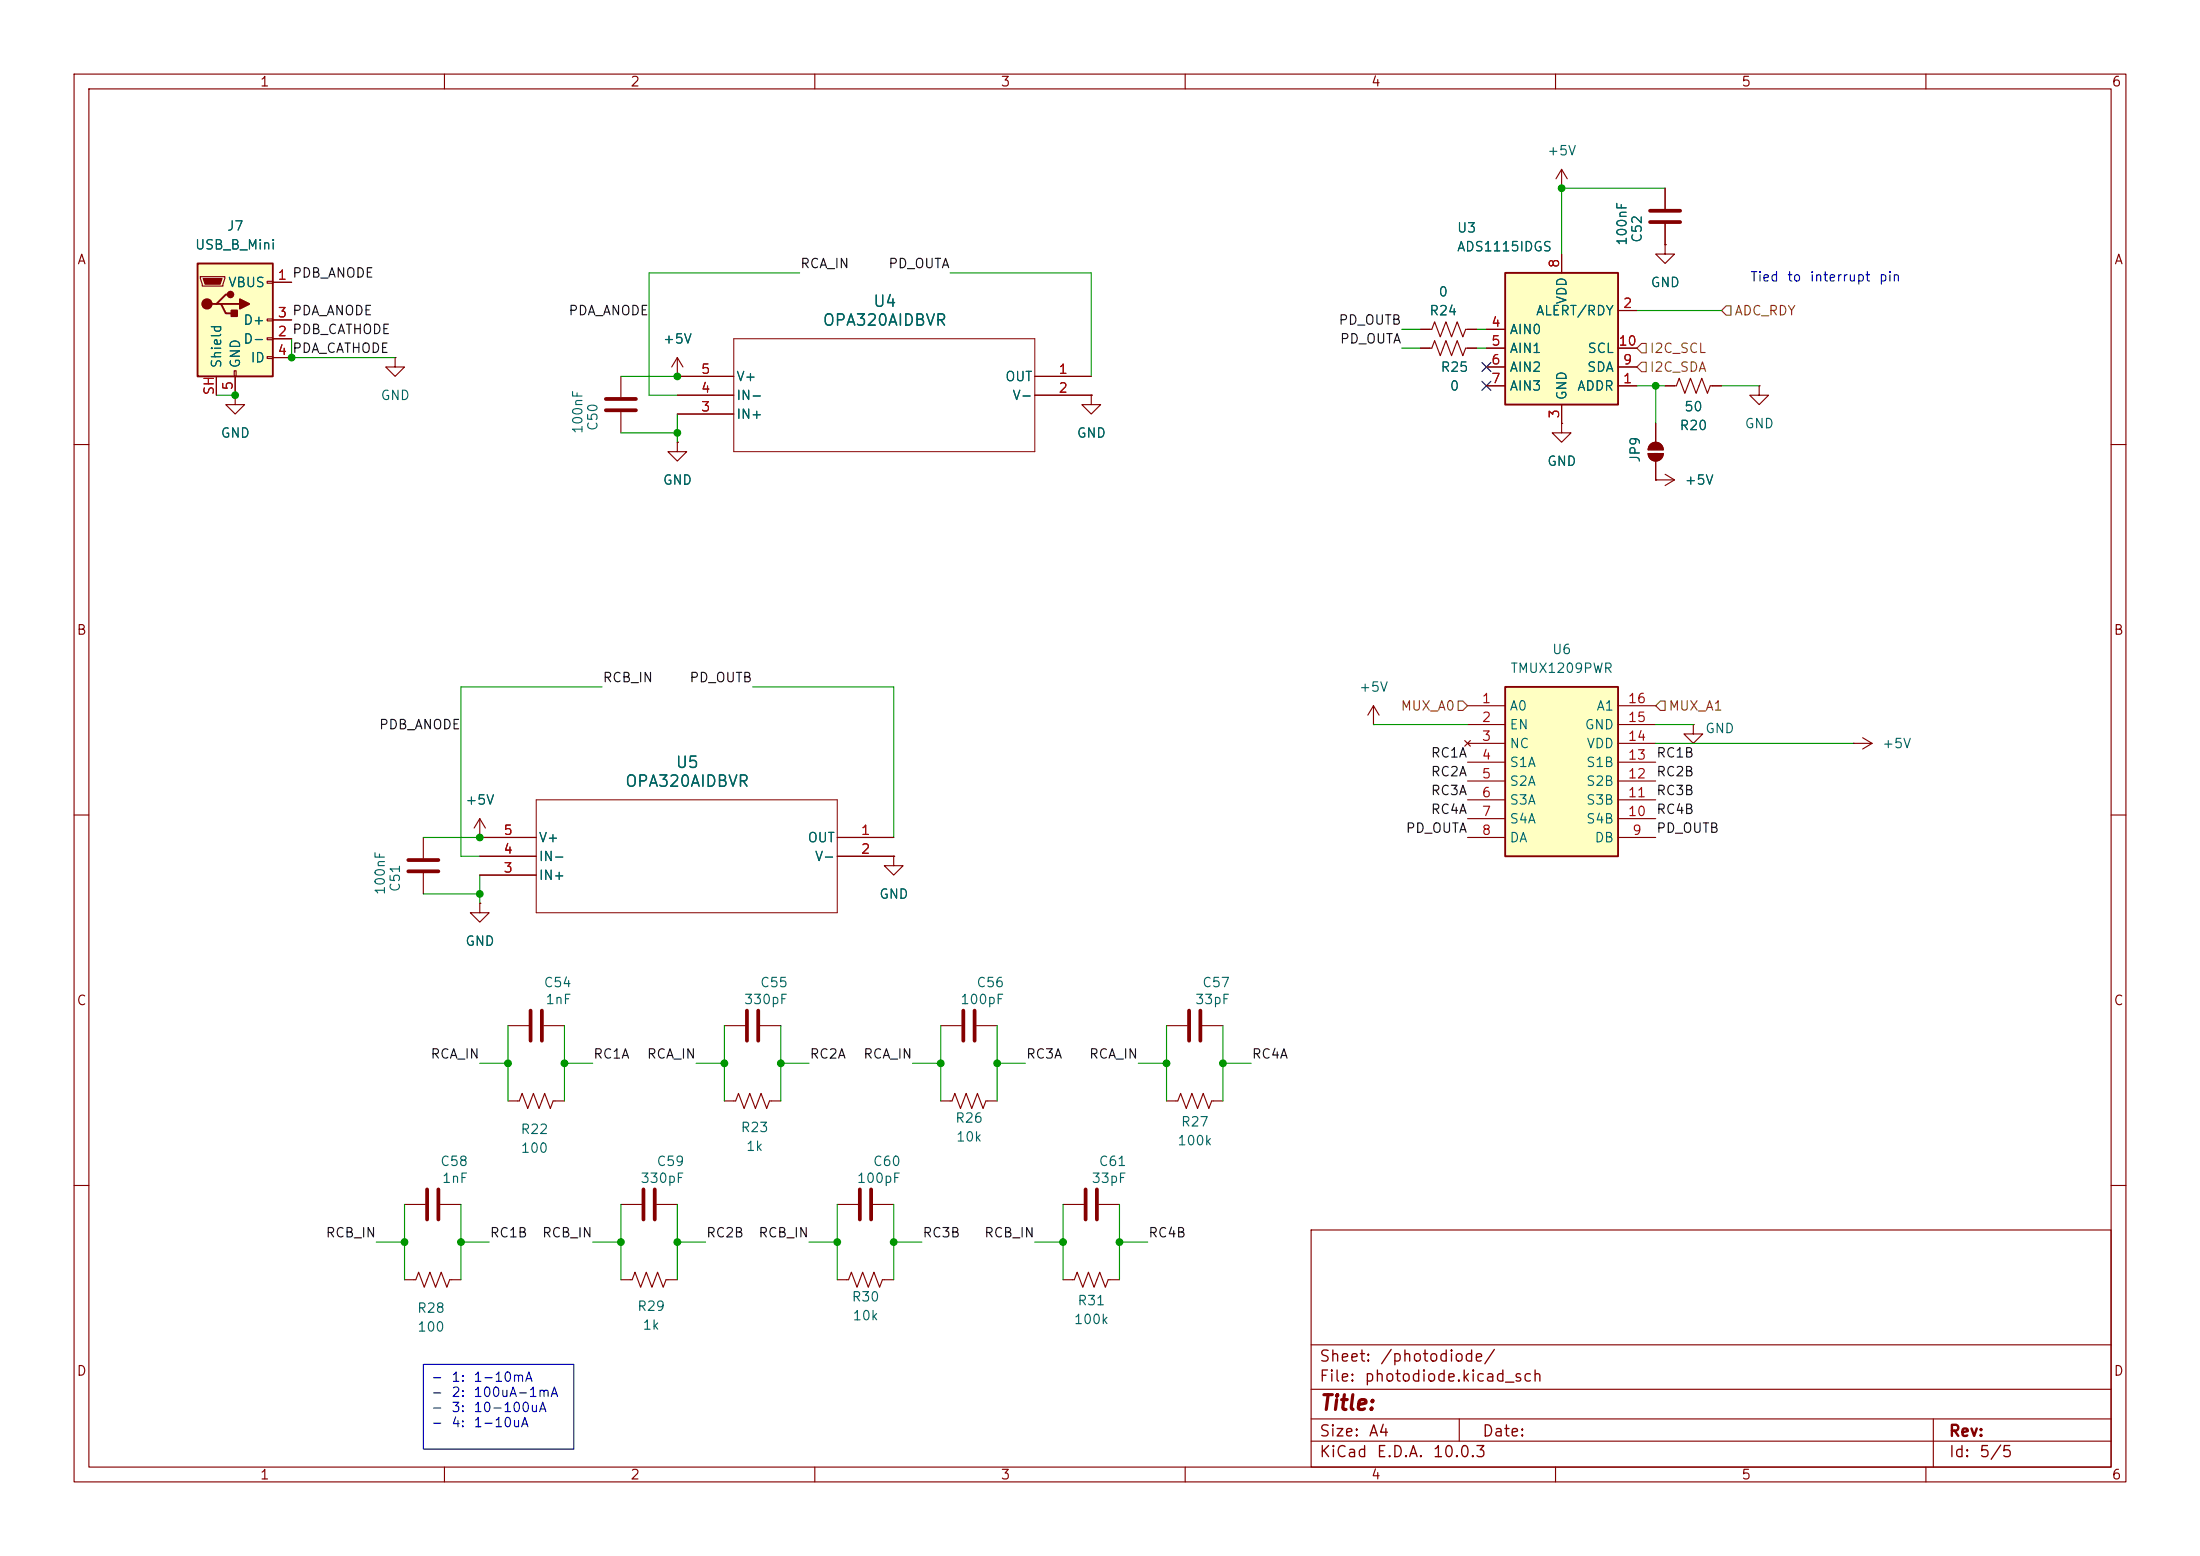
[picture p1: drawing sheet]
<svg xmlns="http://www.w3.org/2000/svg" width="297mm" height="210mm" viewBox="0 0 297 210" stroke-linecap="round" stroke-linejoin="round" font-family="sans-serif">
<g fill="none" stroke="#840000" stroke-width=".15">
<path d="M10 10h277v190h-277zM12 12h273v186h-273zM60 10v2M110 10v2M160 10v2M210 10v2M260 10v2M224.8 52.1h1.5l.4-1 .8 2 .7-2 .8 2 .7-2 .8 2 .4-1h1.5M237.5 52.1v1.2h1.3l-1.3 1.3-1.3-1.3h1.3M237.5 52.1h.1M10 60h2M285 60h2"/>
<path d="M10 110h2M285 110h2M10 160h2M177 166h108v32h-108zM285 160h2M60 198v2M110 198v2M160 198v2M177 194.5h108M177 191.5h108M177 187.5h108M177 181.5h108"/>
<path d="M197 191.5v3M210 198v2M260 198v2M261 191.5v6.5"/>
</g>
<path d="M26.7 35.6h10.1v15.2h-10.1z" fill="#ffffc2"/>
<path d="M26.7 35.6h10.1v15.2h-10.1zM31.1 39.8h-.6l-1.3 1.2h-.6M29.2 41h.6l.7 1.3h1.2M29.8 41h2.6" fill="none" stroke="#840000" stroke-width=".25"/>
<g fill="none" stroke="#840000" stroke-width=".15">
<path d="M27.1 37.3h3.3v.3l-.3 1h-2.8zM36.1 38h.7v.2h-.7zM36.8 38.1h2.6M210.8 25.4h.1M210.8 22.9l-.7 1.2M210.8 22.9l.8 1.2M210.8 22.9v2.5M224.8 33v1.3h1.3l-1.3 1.3-1.3-1.3h1.3M224.8 33h.1M224.8 25.4v2.8M224.8 30.2v2.8M29.2 50.8v2.5"/>
<path d="M31.6 50h.3v.8h-.3zM31.7 53.3v1.3h1.3l-1.3 1.3-1.2-1.3h1.2M31.7 53.3h.1M31.7 50.8v2.5M36.1 43.1h.7v.2h-.7zM36.1 45.6h.7v.2h-.7zM36.1 48.1h.7v.3h-.7zM36.8 45.7h2.6M36.8 43.2h2.6M36.8 48.3h2.6M53.3 48.3v1.2h1.3l-1.3 1.3-1.2-1.3h1.2M53.3 48.3h.1"/>
<path d="M83.8 50.8v2.8M83.8 55.6v2.8M91.4 50.8h.1M91.4 50.8h7.7M91.4 53.3h7.7M91.4 55.9h7.7M91.4 48.3l-.7 1.2M91.4 48.3l.8 1.2M91.4 48.3v2.5M139.7 50.8h7.6M139.7 53.3h7.6M147.3 53.3v1.3h1.3l-1.3 1.3-1.3-1.3h1.3"/>
<path d="M147.3 53.3h.1M191.8 47h1.5l.4-1 .7 2 .8-2 .8 2 .7-2 .8 2 .4-1h1.5M210.8 57.2v1.2h1.3l-1.3 1.3-1.3-1.3h1.3M210.8 57.2h.1M222.8 60a1.02 1.02 0 0 1 1.1-.2 1.02 1.02 0 0 1 .6 .9h-2l.1-.4zM223.5 57.2v2.5M222.5 61.2h2a1.02 1.02 0 0 1-1 1 1.02 1.02 0 0 1-1-1zM223.5 62.2v2.6M57.1 113v2.8M57.1 117.9v2.8M64.8 113h.1M64.8 113h7.6"/>
<path d="M64.8 115.6h7.6M64.8 118.1h7.6M64.8 110.5l-.8 1.3M64.8 110.5l.7 1.3M64.8 110.5v2.5M113 113h7.6M113 115.6h7.6M64.8 121.9v1.3h1.2l-1.2 1.3-1.3-1.3h1.3M64.8 121.9h.1M127 148.6h1.5l.4-1 .8 2 .7-2 .8 2 .8-2 .7 2 .4-1h1.5M157.5 148.6h1.5l.4-1 .7 2 .8-2 .8 2 .7-2 .8 2 .4-1h1.5M54.6 172.7h1.5l.4-1 .8 2 .7-2 .8 2 .8-2 .7 2 .4-1h1.5"/>
<path d="M83.8 162.6h2.8M88.6 162.6h2.8M113 172.7h1.6l.3-1 .8 2 .8-2 .7 2 .8-2 .7 2 .4-1h1.5M113 162.6h2.8M117.9 162.6h2.7M143.5 172.7h1.5l.4-1 .8 2 .7-2 .8 2 .8-2 .7 2 .4-1h1.5"/>
</g>
<g fill="#840000" stroke="#840000" stroke-width=".15">
<path d="M27.4 37.6h2.6l-.3 .8h-2z"/>
<path d="M222.8 60a1.02 1.02 0 0 1 1.1-.2 1.02 1.02 0 0 1 .6 .9h-2l.1-.4z"/>
<path d="M222.5 61.2h2a1.02 1.02 0 0 1-1 1 1.02 1.02 0 0 1-1-1z"/>
</g>
<g fill="#840000" stroke="#840000" stroke-width=".25">
<path d="M31.2 41.9h.8v.8h-.8z"/>
<path d="M32.4 40.4l1.3 .6-1.3 .7z"/>
<circle cx="27.9" cy="41" r=".63"/>
<circle cx="31.1" cy="39.8" r=".38"/>
</g>
<path d="M99.1 45.7h40.6v15.3h-40.6zM72.4 108h40.6v15.2h-40.6z" fill="none" stroke="#840000" stroke-width=".14"/>
<path d="M222.8 28.4h4M222.8 30h4M81.8 53.8h4.1M81.8 55.4h4.1M55.1 116.1h4.1M55.1 117.6h4.1M86.9 160.5v4.1M88.4 160.5v4.1M116.1 160.5v4.1M117.6 160.5v4.1" fill="none" stroke="#840000" stroke-width=".51"/>
<path d="M203.2 36.8h15.2v17.8h-15.2z" fill="#ffffc2"/>
<path d="M203.2 36.8h15.2v17.8h-15.2z" fill="none" stroke="#840000" stroke-width=".25"/>
<g fill="none" stroke="#840000" stroke-width=".15">
<path d="M210.8 34.3v2.5M91.4 59.7v1.3h1.3l-1.3 1.2-1.2-1.2h1.2M91.4 59.7h.1M191.8 44.5h1.5l.4-1.1 .7 2.1 .8-2.1 .8 2.1 .7-2.1 .8 2.1 .4-1h1.5M200.7 52.1h2.5M200.7 44.5h2.5M200.7 47h2.5M200.7 49.5h2.5M210.8 54.6v2.6M218.4 52.1h2.6M218.4 41.9h2.6M218.4 47h2.6"/>
<path d="M218.4 49.5h2.6M120.6 115.6v1.2h1.3l-1.3 1.3-1.2-1.3h1.2M120.6 115.6h.1M127 138.4h2.8M131.8 138.4h2.8M68.6 148.6h1.5l.4-1 .7 2 .8-2 .8 2 .7-2 .8 2 .4-1h1.5M97.8 148.6h1.5l.4-1 .8 2 .7-2 .8 2 .7-2 .8 2 .4-1h1.5M54.6 162.6h2.8M59.4 162.6h2.8M83.8 172.7h1.5l.4-1 .8 2 .7-2 .8 2 .8-2 .7 2 .4-1h1.5"/>
</g>
<path d="M130 136.4v4.1M131.6 136.4v4.1M57.7 160.5v4.1M59.2 160.5v4.1" fill="none" stroke="#840000" stroke-width=".51"/>
<path d="M203.2 92.7h15.2v22.9h-15.2z" fill="#ffffc2"/>
<path d="M203.2 92.7h15.2v22.9h-15.2z" fill="none" stroke="#840000" stroke-width=".25"/>
<g fill="none" stroke="#840000" stroke-width=".15">
<path d="M36.8 38.1h2.6M210.8 34.3v2.5M224.8 33h.1M224.8 25.4v2.8M224.8 30.2v2.8M29.2 50.8v2.5M31.7 53.3h.1M31.7 50.8v2.5M36.8 45.7h2.6M36.8 43.2h2.6M36.8 48.3h2.6M91.4 59.7h.1"/>
<path d="M91.4 50.8h.1M91.4 50.8h7.7M91.4 53.3h7.7M91.4 55.9h7.7M139.7 50.8h7.6M139.7 53.3h7.6M147.3 53.3h.1M191.8 47h1.2M191.8 44.5h1.2M198.1 47h1.3M198.1 44.5h1.3M200.7 47h2.5"/>
<path d="M200.7 44.5h2.5M200.7 52.1h2.5M200.7 49.5h2.5M210.8 57.2h.1M210.8 54.6v2.6M218.4 47h2.6M218.4 52.1h2.6M218.4 41.9h2.6M218.4 49.5h2.6M223.5 57.2v2.5M224.8 52.1h1.3M231.1 52.1h1.3"/>
<path d="M223.5 64.8h.1M223.5 64.8h2.6M223.5 62.2v2.6M224.8 64l1.3 .8M226.1 64.8l-1.3 .7M185.4 97.8h.1M185.4 95.3l-.7 1.2M185.4 95.3l.8 1.2M185.4 95.3v2.5M197.7 99.9l.8 .8M198.1 95.3h5.1M198.1 97.8h5.1"/>
<path d="M198.5 99.9l-.8 .8M218.4 95.3h5.1M218.4 97.8h5.1M228.6 97.8v1.3h1.3l-1.3 1.2-1.3-1.2h1.3M228.6 97.8h.1M251.5 99.6l1.2 .7M64.8 113h.1M64.8 113h7.6M64.8 115.6h7.6M64.8 118.1h7.6M113 113h7.6M113 115.6h7.6"/>
<path d="M120.6 115.6h.1M198.1 100.3h5.1M198.1 102.9h5.1M198.1 105.4h5.1M198.1 108h5.1M198.1 110.5h5.1M198.1 113h5.1M218.4 100.3h5.1M218.4 102.9h5.1M218.4 105.4h5.1M218.4 108h5.1M218.4 110.5h5.1"/>
<path d="M218.4 113h5.1M250.2 100.3h.1M250.2 100.3h2.5M252.7 100.3l-1.2 .8M64.8 121.9h.1M68.6 138.4h2.8M73.4 138.4h2.8M97.8 138.4h2.8M102.6 138.4h2.8M157.5 138.4h2.8M162.3 138.4h2.8M143.5 162.6h2.8"/>
<path d="M148.3 162.6h2.8"/>
</g>
<path d="M71.6 136.4v4.1M73.2 136.4v4.1M100.8 136.4v4.1M102.4 136.4v4.1M160.5 136.4v4.1M162.1 136.4v4.1M146.6 160.5v4.1M148.1 160.5v4.1" fill="none" stroke="#840000" stroke-width=".51"/>
<path d="M221.6 48.9h.6v1.3h-.6l-.6-.7zM221.6 46.4h.6v1.2h-.6l-.6-.6zM233 41.3h.7v1.2h-.7l-.6-.6zM196.8 94.6h.7l.6 .7-.6 .6h-.7zM224.2 94.6h.6v1.3h-.6l-.7-.6z" fill="none" stroke="#725600" stroke-width=".15"/>
<g fill="none" stroke="#009600" stroke-width=".15">
<path d="M107.9 36.8h-20.3v16.5h3.8M128.3 36.8h19v14M224.8 25.4h-14v8.9M29.2 53.3h2.5M39.4 45.7v2.6h13.9M83.8 58.4h7.6M83.8 50.8h7.6M91.4 55.9v3.8M189.2 47h2.6M189.2 44.5h2.6M199.4 47h1.3M199.4 44.5h1.3"/>
<path d="M221 41.9h11.4M221 52.1h3.8M223.5 52.1v5.1M232.4 52.1h5.1M81.3 92.7h-19.1v22.9h2.6M101.6 92.7h19v20.3M185.4 97.8h12.7M223.5 97.8h5.1M57.1 113h7.7M64.8 118.1v3.8M223.5 100.3h26.7M57.1 120.7h7.7"/>
<path d="M68.6 138.4v10.2M76.2 138.4v10.2M97.8 138.4v10.2M105.4 138.4v10.2M127 138.4v10.2M134.6 138.4v10.2M157.5 138.4v10.2M165.1 138.4v10.2M64.8 143.5h3.8M76.2 143.5h3.8M94 143.5h3.8M105.4 143.5h3.8"/>
<path d="M123.2 143.5h3.8M134.6 143.5h3.8M153.7 143.5h3.8M165.1 143.5h3.8M50.8 167.6h3.8M54.6 162.6v10.1M62.2 167.6h3.8M62.2 162.6v10.1M80 167.6h3.8M83.8 162.6v10.1M91.4 167.6h3.8M91.4 162.6v10.1"/>
<path d="M109.2 167.6h3.8M113 162.6v10.1M120.6 162.6v10.1M120.6 167.6h3.9M139.7 167.6h3.8M143.5 162.6v10.1M151.1 167.6h3.8M151.1 162.6v10.1"/>
</g>
<path d="M200.1 48.9l1.2 1.2M200.1 51.5l1.2 1.2M201.3 48.9l-1.2 1.2M201.3 51.5l-1.2 1.2" fill="none" stroke="#000084" stroke-width=".15"/>
<path d="M57.1 184.2h20.4v11.4h-20.4z" fill="none" stroke="#0000c2" stroke-width=".15"/>
<g fill="#009600" stroke="#009600" stroke-width=".14">
<circle cx="105.4" cy="143.5" r=".46"/>
<circle cx="127" cy="143.5" r=".46"/>
<circle cx="120.6" cy="167.6" r=".46"/>
<circle cx="113" cy="167.6" r=".46"/>
<circle cx="97.8" cy="143.5" r=".46"/>
<circle cx="134.6" cy="143.5" r=".46"/>
<circle cx="151.1" cy="167.6" r=".46"/>
<circle cx="91.4" cy="50.8" r=".46"/>
<circle cx="143.5" cy="167.6" r=".46"/>
<circle cx="165.1" cy="143.5" r=".46"/>
<circle cx="157.5" cy="143.5" r=".46"/>
<circle cx="68.6" cy="143.5" r=".46"/>
<circle cx="76.2" cy="143.5" r=".46"/>
<circle cx="64.8" cy="120.7" r=".46"/>
<circle cx="64.8" cy="113" r=".46"/>
<circle cx="31.7" cy="53.3" r=".46"/>
<circle cx="39.4" cy="48.3" r=".46"/>
<circle cx="91.4" cy="58.4" r=".46"/>
<circle cx="210.8" cy="25.4" r=".46"/>
<circle cx="223.5" cy="52.1" r=".46"/>
<circle cx="83.8" cy="167.6" r=".46"/>
<circle cx="91.4" cy="167.6" r=".46"/>
<circle cx="62.2" cy="167.6" r=".46"/>
<circle cx="54.6" cy="167.6" r=".46"/>
</g>
<text font-size="2" fill="#840000" x="178" y="190.8">Title:</text>
<g font-size="1.5" fill="#006464">
<text x="117.8" y="41.8">U4</text>
<text x="111" y="44.3">OPA320AIDBVR</text>
<text x="84.3" y="106.6">OPA320AIDBVR</text>
<text x="91.1" y="104">U5</text>
</g>
<g font-size="1.5" fill="#840000">
<text x="178" y="184.2">Sheet:</text>
<text x="186.2" y="184.2">/photodiode/</text>
<text x="178" y="186.9">File:</text>
<text x="184.1" y="186.9">photodiode.kicad_sch</text>
<text x="178" y="197.1">KiCad</text>
<text x="178" y="194.3">Size:</text>
<text x="184.7" y="194.3">A4</text>
<text x="185.7" y="197.1">E.D.A.</text>
<text x="193.3" y="197.1">10.0.3</text>
<text x="200" y="194.3">Date:</text>
<text x="263" y="194.3">Rev:</text>
<text x="263" y="197.1">Id:</text>
<text x="267.1" y="197.1">5/5</text>
</g>
<g font-size="1.3" fill="#840000">
<text x="35" y="12">1</text>
<text x="85" y="12">2</text>
<text x="135" y="12">3</text>
<text x="185" y="12">4</text>
<text x="235" y="12">5</text>
<text x="285" y="12">6</text>
<text x="10.3" y="36">A</text>
<text x="285.3" y="36">A</text>
<text x="10.3" y="86">B</text>
<text x="285.3" y="86">B</text>
<text x="10.3" y="136">C</text>
<text x="285.3" y="136">C</text>
<text x="10.3" y="186">D</text>
<text x="285.3" y="186">D</text>
<text x="35" y="200">1</text>
<text x="85" y="200">2</text>
<text x="135" y="200">3</text>
<text x="185" y="200">4</text>
<text x="235" y="200">5</text>
<text x="285" y="200">6</text>
</g>
<g font-size="1.3" fill="#006464">
<text x="208.8" y="21.3">+5V</text>
<text x="26.2" y="34">USB_B_Mini</text>
<text x="30.6" y="31.5">J7</text>
<text x="196.6" y="31.7">U3</text>
<text x="196.6" y="34.2">ADS1115IDGS</text>
<text x="219.9" y="33.3" transform="rotate(-90 219.9 33.3)">100nF</text>
<text x="222" y="32.9" transform="rotate(-90 222 32.9)">C52</text>
<text x="30.7" y="39.1">VBUS</text>
<text x="194.1" y="40.3">0</text>
<text x="211.8" y="41.2" transform="rotate(-90 211.8 41.2)">VDD</text>
<text x="222.8" y="39.1">GND</text>
<text x="32.8" y="46.7">D-</text>
<text x="32.8" y="44.2">D+</text>
<text x="89.4" y="46.7">+5V</text>
<text x="192.9" y="42.9">R24</text>
<text x="203.7" y="45.4">AIN0</text>
<text x="203.7" y="48">AIN1</text>
<text x="207.3" y="42.9">ALERT/RDY</text>
<text x="214.2" y="48">SCL</text>
<text x="30.2" y="49.8" transform="rotate(-90 30.2 49.8)">Shield</text>
<text x="32.7" y="49.8" transform="rotate(-90 32.7 49.8)">GND</text>
<text x="33.7" y="49.2">ID</text>
<text x="99.3" y="51.8">V+</text>
<text x="135.6" y="51.8">OUT</text>
<text x="194.4" y="50.5">R25</text>
<text x="195.6" y="53">0</text>
<text x="203.7" y="50.5">AIN2</text>
<text x="203.7" y="53">AIN3</text>
<text x="212.8" y="53">ADDR</text>
<text x="214.2" y="50.5">SDA</text>
<text x="29.7" y="59.4">GND</text>
<text x="51.3" y="54.3">GND</text>
<text x="78.9" y="58.7" transform="rotate(-90 78.9 58.7)">100nF</text>
<text x="81" y="58.3" transform="rotate(-90 81 58.3)">C50</text>
<text x="99.3" y="56.9">IN+</text>
<text x="99.3" y="54.3">IN-</text>
<text x="136.6" y="54.3">V-</text>
<text x="145.3" y="59.4">GND</text>
<text x="211.8" y="54.1" transform="rotate(-90 211.8 54.1)">GND</text>
<text x="226.7" y="58.4">R20</text>
<text x="227.3" y="55.8">50</text>
<text x="235.5" y="58.1">GND</text>
<text x="89.4" y="65.7">GND</text>
<text x="208.8" y="63.2">GND</text>
<text x="221.7" y="62.5" transform="rotate(-90 221.7 62.5)">JP9</text>
<text x="227.3" y="65.7">+5V</text>
<text x="209.4" y="88.6">U6</text>
<text x="183.4" y="93.7">+5V</text>
<text x="203.8" y="91.1">TMUX1209PWR</text>
<text x="203.7" y="96.2">A0</text>
<text x="203.7" y="98.8">EN</text>
<text x="203.7" y="101.3">NC</text>
<text x="213.9" y="98.8">GND</text>
<text x="214.1" y="101.3">VDD</text>
<text x="215.4" y="96.2">A1</text>
<text x="230.1" y="99.3">GND</text>
<text x="254" y="101.3">+5V</text>
<text x="203.7" y="103.8">S1A</text>
<text x="203.7" y="106.4">S2A</text>
<text x="214" y="106.4">S2B</text>
<text x="214" y="103.8">S1B</text>
<text x="62.7" y="108.9">+5V</text>
<text x="203.7" y="108.9">S3A</text>
<text x="203.7" y="111.5">S4A</text>
<text x="214" y="111.5">S4B</text>
<text x="214" y="108.9">S3B</text>
<text x="72.6" y="119.1">IN+</text>
<text x="72.6" y="116.5">IN-</text>
<text x="72.6" y="114">V+</text>
<text x="108.9" y="114">OUT</text>
<text x="109.9" y="116.5">V-</text>
<text x="203.7" y="114">DA</text>
<text x="215.2" y="114">DB</text>
<text x="52.3" y="120.9" transform="rotate(-90 52.3 120.9)">100nF</text>
<text x="54.3" y="120.5" transform="rotate(-90 54.3 120.5)">C51</text>
<text x="118.6" y="121.6">GND</text>
<text x="62.7" y="128">GND</text>
<text x="73.3" y="133.6">C54</text>
<text x="73.6" y="135.8">1nF</text>
<text x="100.3" y="135.8">330pF</text>
<text x="102.5" y="133.6">C55</text>
<text x="129.6" y="135.8">100pF</text>
<text x="131.7" y="133.6">C56</text>
<text x="161.2" y="135.8">33pF</text>
<text x="162.2" y="133.6">C57</text>
<text x="70.2" y="153.4">R22</text>
<text x="70.2" y="155.9">100</text>
<text x="99.9" y="153.1">R23</text>
<text x="100.6" y="155.7">1k</text>
<text x="128.9" y="151.8">R26</text>
<text x="129" y="154.4">10k</text>
<text x="158.9" y="154.9">100k</text>
<text x="159.3" y="152.4">R27</text>
<text x="59.3" y="157.7">C58</text>
<text x="59.6" y="160">1nF</text>
<text x="86.4" y="160">330pF</text>
<text x="88.6" y="157.7">C59</text>
<text x="115.6" y="160">100pF</text>
<text x="117.8" y="157.7">C60</text>
<text x="147.3" y="160">33pF</text>
<text x="148.2" y="157.7">C61</text>
<text x="56.2" y="177.5">R28</text>
<text x="85.9" y="177.2">R29</text>
<text x="86.7" y="179.8">1k</text>
<text x="114.9" y="176">R30</text>
<text x="115" y="178.5">10k</text>
<text x="144.9" y="179">100k</text>
<text x="145.4" y="176.5">R31</text>
<text x="56.3" y="180">100</text>
</g>
<g font-size="1.3" fill="#a90000">
<text x="37.4" y="38.1">1 PDB_ANODE</text>
<text x="37.4" y="38.1">1</text>
<text x="210.8" y="36.3" transform="rotate(-90 210.8 36.3)">8</text>
<text x="219" y="41.9">2</text>
<text x="37.4" y="45.7">2 PDB_CATHODE</text>
<text x="37.4" y="43.2">3 PDA_ANODE</text>
<text x="37.4" y="45.7">2</text>
<text x="37.4" y="43.2">3</text>
<text x="201.2" y="44.4">4</text>
<text x="201.2" y="47">5</text>
<text x="218.4" y="47">10</text>
<text x="29.2" y="53.4" transform="rotate(-90 29.2 53.4)">SH</text>
<text x="31.7" y="52.8" transform="rotate(-90 31.7 52.8)">5</text>
<text x="37.4" y="48.2">4</text>
<text x="94.5" y="53.3">4</text>
<text x="94.5" y="50.8">5</text>
<text x="142.8" y="50.8">1</text>
<text x="142.8" y="53.3">2</text>
<text x="201.2" y="49.5">6</text>
<text x="201.2" y="52">7</text>
<text x="219" y="52">1</text>
<text x="219" y="49.5">9</text>
<text x="94.5" y="55.9">3</text>
<text x="210.8" y="56.6" transform="rotate(-90 210.8 56.6)">3</text>
<text x="200" y="95.2">1</text>
<text x="219.7" y="95.2">16</text>
<text x="200" y="97.8">2</text>
<text x="200" y="100.3">3</text>
<text x="219.7" y="100.3">14</text>
<text x="219.7" y="97.8">15</text>
<text x="200" y="102.8">4</text>
<text x="200" y="105.4">5</text>
<text x="200" y="107.9">6</text>
<text x="219.7" y="107.9">11</text>
<text x="219.7" y="105.4">12</text>
<text x="219.7" y="102.8">13</text>
<text x="67.9" y="113">5</text>
<text x="116.1" y="113">1</text>
<text x="200" y="110.5">7</text>
<text x="200" y="113">8</text>
<text x="219.7" y="110.5">10</text>
<text x="220.3" y="113">9</text>
<text x="67.9" y="118.1">3</text>
<text x="67.9" y="115.5">4</text>
<text x="116.1" y="115.5">2</text>
</g>
<g font-size="1.3" fill="#0f0f0f">
<text x="107.9" y="36.5">RCA_IN</text>
<text x="119.8" y="36.5">PD_OUTA</text>
<text x="39.4" y="47.9">PDA_CATHODE</text>
<text x="76.7" y="42.9">PDA_ANODE</text>
<text x="180.6" y="44.1">PD_OUTB</text>
<text x="180.8" y="46.7">PD_OUTA</text>
<text x="81.3" y="92.4">RCB_IN</text>
<text x="93" y="92.4">PD_OUTB</text>
<text x="51.1" y="98.7">PDB_ANODE</text>
<text x="193.1" y="102.6">RC1A</text>
<text x="193.1" y="105.1">RC2A</text>
<text x="193.1" y="107.6">RC3A</text>
<text x="223.5" y="105.1">RC2B</text>
<text x="223.5" y="107.6">RC3B</text>
<text x="223.5" y="102.6">RC1B</text>
<text x="189.7" y="112.7">PD_OUTA</text>
<text x="193.1" y="110.2">RC4A</text>
<text x="223.5" y="112.7">PD_OUTB</text>
<text x="223.5" y="110.2">RC4B</text>
<text x="58" y="143.2">RCA_IN</text>
<text x="80" y="143.2">RC1A</text>
<text x="87.2" y="143.2">RCA_IN</text>
<text x="109.2" y="143.2">RC2A</text>
<text x="116.5" y="143.2">RCA_IN</text>
<text x="138.4" y="143.2">RC3A</text>
<text x="146.9" y="143.2">RCA_IN</text>
<text x="168.9" y="143.2">RC4A</text>
<text x="43.9" y="167.3">RCB_IN</text>
<text x="66" y="167.3">RC1B</text>
<text x="73.1" y="167.3">RCB_IN</text>
<text x="95.2" y="167.3">RC2B</text>
<text x="102.3" y="167.3">RCB_IN</text>
<text x="124.5" y="167.3">RC3B</text>
<text x="132.8" y="167.3">RCB_IN</text>
<text x="154.9" y="167.3">RC4B</text>
</g>
<g font-size="1.3" fill="#0000c2">
<text x="236.2" y="38.3">Tied</text>
<text x="241.2" y="38.3">to</text>
<text x="244.2" y="38.3">interrupt</text>
<text x="253.6" y="38.3">pin</text>
<text x="58.1" y="186.8">-</text>
<text x="58.1" y="188.9">-</text>
<text x="58.1" y="190.9">-</text>
<text x="60.8" y="186.8">1:</text>
<text x="60.8" y="188.9">2:</text>
<text x="60.8" y="190.9">3:</text>
<text x="63.8" y="186.8">1-10mA</text>
<text x="63.8" y="188.9">100uA-1mA</text>
<text x="63.8" y="190.9">10-100uA</text>
<text x="58.1" y="193">-</text>
<text x="60.8" y="193">4:</text>
<text x="63.8" y="193">1-10uA</text>
</g>
<g font-size="1.3" fill="#725600">
<text x="222.6" y="48">I2C_SCL</text>
<text x="234.1" y="42.9">ADC_RDY</text>
<text x="222.6" y="50.5">I2C_SDA</text>
<text x="189" y="96.2">MUX_A0</text>
<text x="225.2" y="96.2">MUX_A1</text>
</g>
</svg>
